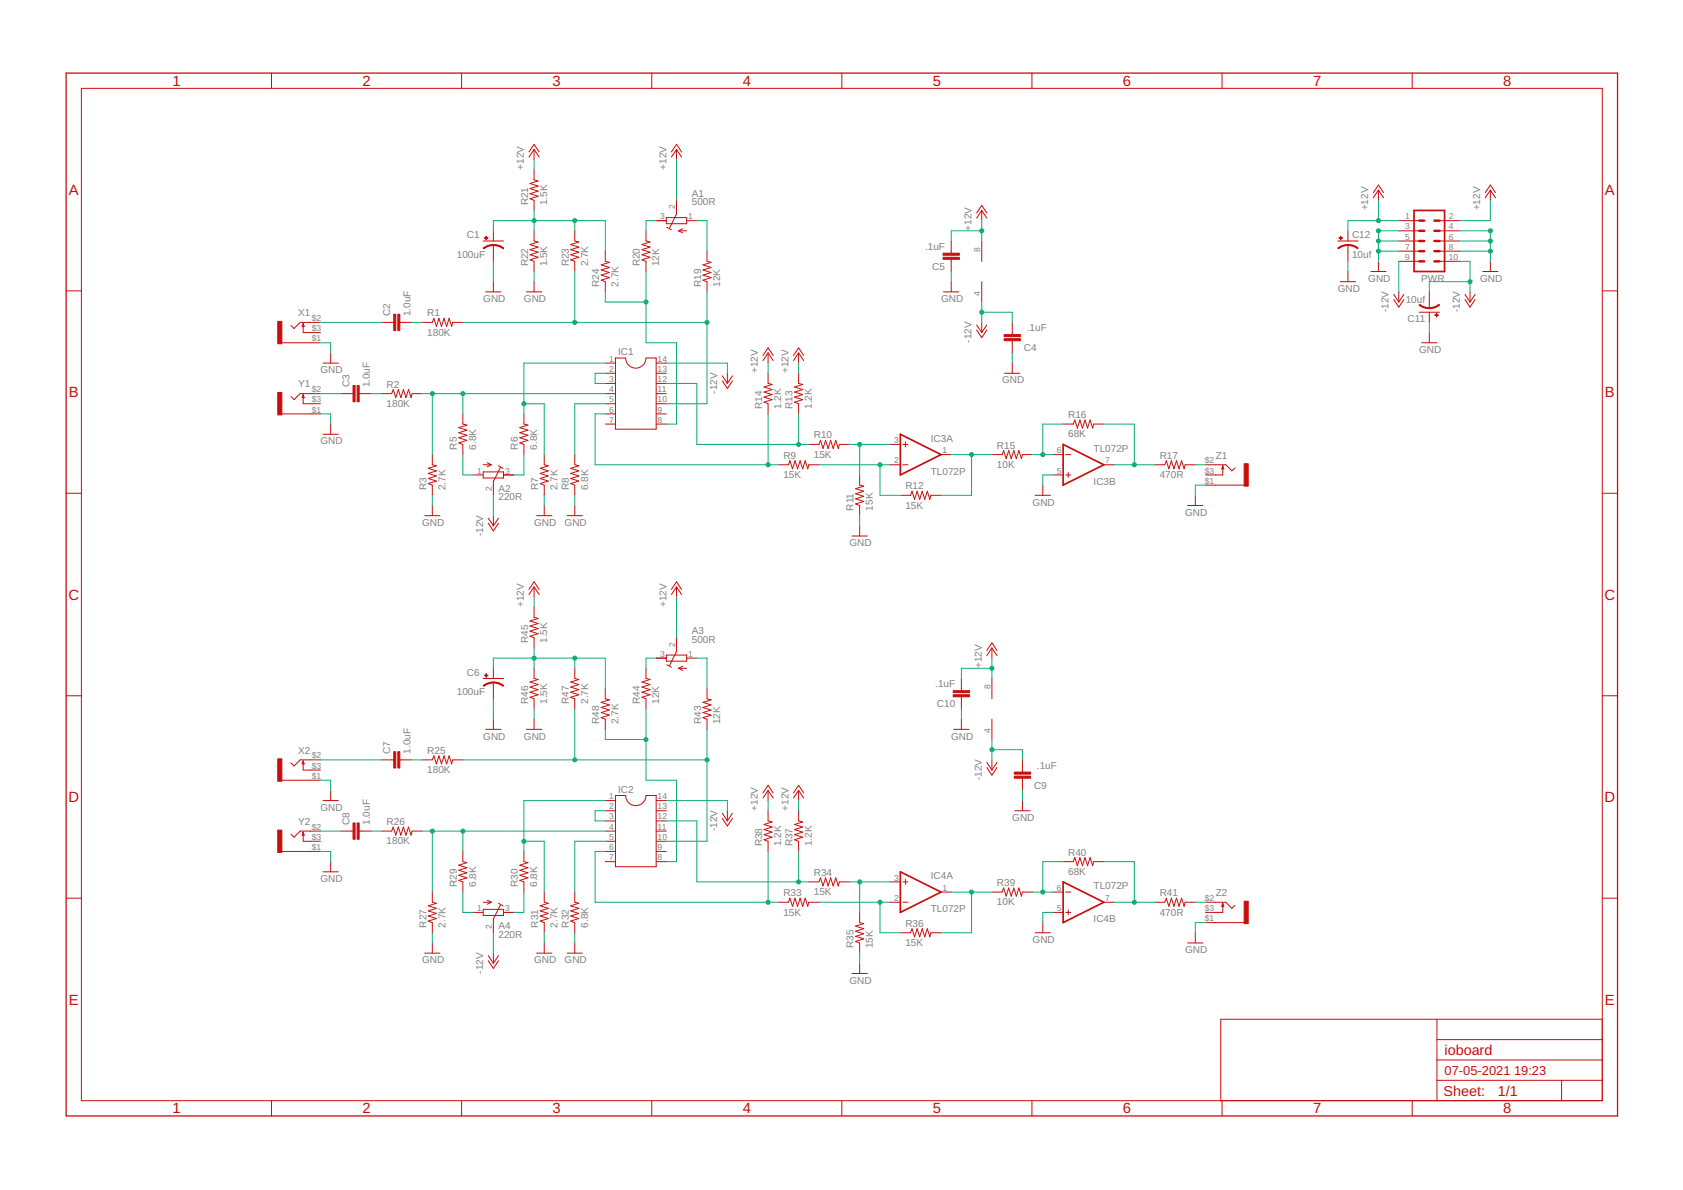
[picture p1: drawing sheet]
<svg xmlns="http://www.w3.org/2000/svg" width="420mm" height="297mm" viewBox="0 0 420 297" stroke-linecap="round" stroke-linejoin="round" font-family="sans-serif">
<g fill="none" stroke="#c90d0c" stroke-width=".25">
<path d="M67.8 18.2v3.9M115.2 18.2v3.9M162.7 18.2v3.9M210.2 18.2v3.9M257.6 18.2v3.9M305.1 18.2v3.9M352.6 18.2v3.9M20.3 22.1h379.7v252.6h-379.7zM132.1 37.9l1.2-1.9 1.3 1.9M133.3 37.3l1.3 1.9M133.3 37.3l-1.2 1.9M133.3 37.3v2.5"/>
<path d="M167.6 37.9l1.3-1.9 1.3 1.9M168.9 37.3v2.5M168.9 37.3l1.3 1.9M168.9 37.3l-1.3 1.9M123.2 57.6v2.6M133.3 42.4v2.5l1 .3-2 .6 2 .6-2 .7 2 .6-2 .6 2 .7-2 .6 1 .4v2.5M133.3 57.6v2.6l1 .2-2 .6 2 .7-2 .6 2 .6-2 .7 2 .6-2 .7 1 .3v2.6M143.5 57.6v2.6l1 .2-2 .6 2 .7-2 .6 2 .6-2 .7 2 .6-2 .7 1 .3v2.6M161.3 57.6v2.6l1 .2-2 .6 2 .7-2 .6 2 .6-2 .7 2 .6-2 .7 1 .3v2.6M163.8 55.1h2.5M166.3 54.3h5.1v1.5h-5.1zM166.5 56.7l1.1 .7"/>
<path d="M168.9 50v3.4l-1.8 3.6M169.4 57.6h2M169.4 57.6l1 .5M170.4 57.1l-1 .5M171.4 55.1h2.6M243.8 53.2l1.3-1.9 1.3 1.9M245.1 52.5v2.6M245.1 52.5l1.3 1.9M245.1 52.5l-1.3 1.9M336.5 57.6v2.6M342.9 48.1l1.2-1.9 1.3 1.9M344.1 47.5v2.5"/>
<path d="M344.1 47.5l1.3 1.9M344.1 47.5l-1.2 1.9M349.2 55.1h5.1M349.2 57.6h5.1M359.4 55.1h5M359.4 57.6h5M370.8 48.1l1.3-1.9 1.2 1.9M372.1 47.5v2.5M372.1 47.5l1.2 1.9M372.1 47.5l-1.3 1.9M16.5 72.6h3.8M120.6 60.2h5.1"/>
<path d="M121.3 72.9h3.8M123.2 61.2v4M123.2 70.3v2.6M131.4 72.9h3.8M133.3 70.3v2.6M151.1 62.7v2.5l1 .3-2 .6 2 .7-2 .6 2 .6-2 .7 2 .6-2 .6 1 .4v2.6M176.5 62.7v2.5l1 .3-2 .6 2 .7-2 .6 2 .6-2 .7 2 .6-2 .6 1 .4v2.6M235.6 72.9h3.8M237.5 60.2v3M237.5 64.7v3.1M237.5 70.3v2.6M245.1 60.2v5"/>
<path d="M245.1 70.3v5.1M334 60.2h5M334.6 70.3h3.8M336.5 61.2v4M336.5 67.8v2.5M342.2 67.8h3.8M344.1 65.2v2.6M347.9 73.5l1.3 1.9M347.9 74.8l1.3 1.9 1.3-1.9M349.2 60.2h5.1M349.2 62.7h5.1M349.2 65.2h5.1"/>
<path d="M349.2 72.9v2.5M350.5 73.5l-1.3 1.9M354.3 77.9h5.1M356.8 72.9v4M356.8 77.9v2.6M359.4 60.2h5M359.4 62.7h5M359.4 65.2h5M365.7 73.5l1.3 1.9M365.7 74.8l1.3 1.9 1.3-1.9M367 72.9v2.5M368.3 73.5l-1.3 1.9"/>
<path d="M370.2 67.8h3.8M372.1 65.2v2.6M400 72.6h3.8M70.4 85.6h9.6M75.7 98.5v2.3h4.3M75.7 80.7v2.3h4.3M75.7 80.7l.2 .8h-.5zM75.7 98.5l.2 .8h-.5zM80 98.3h-5.1l-1.5 1.5-.8-.8M80 80.5h-5.1l-1.5 1.5-.8-.8M80.6 90.6h3.9M82.5 88.1v2.5"/>
<path d="M85.1 98.3h3M89.7 98.3h3M95.2 98.3h2.6l.4-1.1 .6 2.1 .6-2.1 .7 2.1 .6-2.1 .6 2.1 .7-2.1 .6 2.1 .3-1h2.5M95.2 80.5h3.1M99.8 80.5h3.1M105.4 80.5h2.5l.4-1 .6 2 .7-2 .6 2 .6-2 .7 2 .6-2 .7 2 .2-1h2.5M151.1 90.6h2.5M151.1 93.2h2.5M151.1 95.7h2.5M151.1 98.3h2.5M153.6 89.4h2.6a2.54 2.54 0 0 0 2.5 2.5 2.54 2.54 0 0 0 2.6-2.5h2.5v17.7h-10.2zM163.8 90.6h2.5"/>
<path d="M163.8 93.2h2.5M163.8 95.7h2.5M163.8 98.3h2.5M180.3 93.8l1.3 1.9M180.3 95.1l1.3 1.9 1.3-1.9M181.6 93.2v2.5M182.9 93.8l-1.3 1.9M190.5 88.7l1.2-1.9 1.3 1.9M191.7 88.1l1.3 1.9M191.7 88.1l-1.2 1.9M191.7 88.1v2.5M191.7 93.2v2.5l1.1 .3-2.1 .6 2.1 .6-2.1 .7 2.1 .6-2.1 .6 2.1 .7-2.1 .6 1 .4v2.5"/>
<path d="M198.1 88.7l1.3-1.9 1.2 1.9M199.4 88.1l1.2 1.9M199.4 88.1l-1.3 1.9M199.4 88.1v2.5M199.4 93.2v2.5l1 .3-2 .6 2 .6-2 .7 2 .6-2 .6 2 .7-2 .6 1 .4v2.5M243.8 81.1l1.3 1.9M243.8 82.4l1.3 1.9 1.3-1.9M245.1 80.5v2.5M246.4 81.1l-1.3 1.9M250.8 93.2h3.8M252.7 80.5v3M252.7 85v3.1"/>
<path d="M252.7 90.6v2.6M354.9 85.6h3.8M356.8 83v2.6M70.4 103.3h9.6M80.6 108.4h3.9M82.5 105.9v2.5M107.9 113.5v2.5l1 .3-2 .6 2 .6-2 .7 2 .6-2 .6 2 .7-2 .6 1 .4v2.5M115.5 103.3v2.6l1.1 .2-2.1 .6 2.1 .7-2.1 .6 2.1 .6-2.1 .7 2.1 .6-2.1 .7 1 .3v2.6M118.1 118.6h2.5M120.6 116h2.1M120.6 117.8h5.1v1.5h-5.1zM121.6 115.5l1.1 .5"/>
<path d="M122.7 116l-1.1 .5M124.4 116.3l1.2 .6M124.9 116.7l-1.7 3.5v3.4M125.7 118.6h2.5M130.8 103.3v2.6l1 .2-2 .6 2 .7-2 .6 2 .6-2 .7 2 .6-2 .7 1 .3v2.6M135.9 113.5v2.5l1 .3-2 .6 2 .6-2 .7 2 .6-2 .6 2 .7-2 .6 1 .4v2.5M143.5 113.5v2.5l1 .3-2 .6 2 .6-2 .7 2 .6-2 .6 2 .7-2 .6 1 .4v2.5M151.1 100.8h2.5M151.1 103.3h2.5M151.1 105.9h2.5M163.8 100.8h2.5M163.8 103.3h2.5"/>
<path d="M163.8 105.9h2.5M194.3 116h2.5l.4-1 .6 2 .7-2 .6 2 .6-2 .7 2 .6-2 .7 2 .2-1h2.5M201.9 110.9h2.5l.4-1 .7 2.1 .6-2.1 .6 2.1 .7-2.1 .6 2.1 .6-2.1 .7 2.1 .2-1.1h2.6M214.6 118.6v2.5l1 .2-2 .7 2 .6-2 .7 2 .6-2 .6 2 .7-2 .6 1 .4v2.5M222.2 116h2.6M222.2 110.9h2.6M225.4 116h1.3M225.4 110.9h1.3M226 110.3v1.3M234.9 113.5h2.6M247.6 113.5h2.6l.3-1 .7 2 .6-2 .7 2 .6-2 .6 2 .7-2 .6 2 .2-1h2.6M262.9 118.6h2.5"/>
<path d="M262.9 113.5h2.5M265.4 105.9h2.5l.4-1.1 .7 2.1 .6-2.1 .6 2.1 .7-2.1 .6 2.1 .6-2.1 .7 2.1 .2-1h2.6M266 118.6h1.3M266 113.5h1.3M266.7 117.9v1.3M275.6 116h2.5M288.2 116h2.6l.4-1 .6 2 .6-2 .7 2 .6-2 .6 2 .7-2 .6 2 .3-1h2.5M300.9 116h5.1l1.6 1.5 .7-.7M305.3 116.3v2.3h-4.4M305.3 116.3l.2 .7h-.5zM16.5 123.1h3.8M106 128.7h3.8"/>
<path d="M107.9 126.2v2.5M121.9 129.3l1.3 2M121.9 130.6l1.3 1.9 1.2-1.9M123.2 128.7v2.6M124.4 129.3l-1.2 2M134 128.7h3.8M135.9 126.2v2.5M141.6 128.7h3.8M143.5 126.2v2.5M212.7 133.8h3.8M214.6 131.3v2.5M224.8 123.6h2.5l.4-1 .6 2.1 .7-2.1 .6 2.1 .6-2.1 .7 2.1 .6-2.1 .6 2.1 .3-1.1h2.5"/>
<path d="M258.4 123.6h3.8M260.3 121.1v2.5M296.5 126.2h3.8M298.4 123.6v2.6M300.9 121.1h9.7M400 123.1h3.8M132.1 147.1l1.2-1.9 1.3 1.9M133.3 146.5v2.5M133.3 151.6v2.5l1 .3-2 .6 2 .6-2 .7 2 .6-2 .6 2 .7-2 .6 1 .4v2.5M133.3 146.5l1.3 1.9M133.3 146.5l-1.2 1.9M167.6 147.1l1.3-1.9 1.3 1.9"/>
<path d="M168.9 146.5v2.5M168.9 159.2v3.4l-1.8 3.6M168.9 146.5l1.3 1.9M168.9 146.5l-1.3 1.9M16.5 173.7h3.8M120.6 169.4h5.1M123.2 166.8v2.6M123.2 170.4v4M123.2 179.5v2.6M133.3 166.8v2.6l1 .2-2 .6 2 .7-2 .6 2 .6-2 .7 2 .6-2 .7 1 .3v2.6M133.3 179.5v2.6M143.5 166.8v2.6l1 .2-2 .6 2 .7-2 .6 2 .6-2 .7 2 .6-2 .7 1 .3v2.6"/>
<path d="M151.1 171.9v2.5l1 .3-2 .6 2 .7-2 .6 2 .6-2 .7 2 .6-2 .6 1 .4v2.6M161.3 166.8v2.6l1 .2-2 .6 2 .7-2 .6 2 .6-2 .7 2 .6-2 .7 1 .3v2.6M163.8 164.3h2.5M166.3 163.5h5.1v1.5h-5.1zM166.5 165.9l1.1 .7M169.4 166.8h2M169.4 166.8l1 .5M170.4 166.3l-1 .5M171.4 164.3h2.6M176.5 171.9v2.5l1 .3-2 .6 2 .7-2 .6 2 .6-2 .7 2 .6-2 .6 1 .4v2.6M240 169.4v3M240 173.9v3.1"/>
<path d="M240 179.5v2.6M246.4 162.4l1.2-1.9 1.3 1.9M247.6 161.7v2.6M247.6 169.4v5M247.6 179.5v5.1M247.6 161.7l1.3 1.9M247.6 161.7l-1.2 1.9M400 173.7h3.8M70.4 194.8h9.6M75.7 189.9v2.3h4.3M75.7 189.9l.2 .8h-.5zM80 189.7h-5.1l-1.5 1.5-.8-.8"/>
<path d="M80.6 199.8h3.9M82.5 197.3v2.5M95.2 189.7h3.1M99.8 189.7h3.1M105.4 189.7h2.5l.4-1 .6 2 .7-2 .6 2 .6-2 .7 2 .6-2 .7 2 .2-1h2.5M121.3 182.1h3.8M131.4 182.1h3.8M151.1 199.8h2.5M153.6 198.6h2.6a2.54 2.54 0 0 0 2.5 2.5 2.54 2.54 0 0 0 2.6-2.5h2.5v17.7h-10.2zM163.8 199.8h2.5M190.5 197.9l1.2-1.9 1.3 1.9M191.7 197.3v2.5"/>
<path d="M191.7 197.3l1.3 1.9M191.7 197.3l-1.2 1.9M198.1 197.9l1.3-1.9 1.2 1.9M199.4 197.3v2.5M199.4 197.3l1.2 1.9M199.4 197.3l-1.3 1.9M238.1 182.1h3.8M246.4 190.3l1.2 1.9M246.4 191.6l1.2 1.9 1.3-1.9M247.6 189.7v2.5M248.9 190.3l-1.3 1.9M255.2 189.7v3"/>
<path d="M255.2 194.2v3.1M255.2 199.8v2.6M70.4 212.5h9.6M75.7 207.7v2.3h4.3M75.7 207.7l.2 .8h-.5zM80 207.5h-5.1l-1.5 1.5-.8-.8M80.6 217.6h3.9M82.5 215.1v2.5M85.1 207.5h3M89.7 207.5h3M95.2 207.5h2.6l.4-1.1 .6 2.1 .6-2.1 .7 2.1 .6-2.1 .6 2.1 .7-2.1 .6 2.1 .3-1h2.5M115.5 212.5v2.6l1.1 .2-2.1 .7 2.1 .6-2.1 .6 2.1 .7-2.1 .6 2.1 .6-2.1 .7 1 .3v2.6"/>
<path d="M130.8 212.5v2.6l1 .2-2 .7 2 .6-2 .6 2 .7-2 .6 2 .6-2 .7 1 .3v2.6M151.1 202.4h2.5M151.1 204.9h2.5M151.1 207.5h2.5M151.1 210h2.5M151.1 212.5h2.5M151.1 215.1h2.5M163.8 202.4h2.5M163.8 204.9h2.5M163.8 207.5h2.5M163.8 210h2.5M163.8 212.5h2.5"/>
<path d="M163.8 215.1h2.5M180.3 203l1.3 1.9M180.3 204.3l1.3 1.9 1.3-1.9M181.6 202.4v2.5M182.9 203l-1.3 1.9M191.7 202.4v2.5l1.1 .3-2.1 .6 2.1 .6-2.1 .7 2.1 .6-2.1 .6 2.1 .7-2.1 .6 1 .4v2.5M199.4 202.4v2.5l1 .3-2 .6 2 .6-2 .7 2 .6-2 .6 2 .7-2 .6 1 .4v2.5M226 219.5v1.3M253.3 202.4h3.9M265.4 215.1h2.5l.4-1 .7 2 .6-2 .6 2 .7-2 .6 2 .6-2 .7 2 .2-1h2.6M16.5 224.2h3.8M106 237.9h3.8"/>
<path d="M107.9 222.7v2.5l1 .3-2 .6 2 .6-2 .7 2 .6-2 .6 2 .7-2 .6 1 .4v2.5M107.9 235.4v2.5M118.1 227.8h2.5M120.6 227h5.1v1.5h-5.1zM120.6 225.2h2.1M121.6 224.7l1.1 .5M121.9 238.5l1.3 2M121.9 239.8l1.3 1.9 1.2-1.9M122.7 225.2l-1.1 .5M123.2 237.9v2.6M124.4 238.5l-1.2 2M124.4 225.5l1.2 .6"/>
<path d="M124.9 225.9l-1.7 3.5v3.4M125.7 227.8h2.5M134 237.9h3.8M135.9 222.7v2.5l1 .3-2 .6 2 .6-2 .7 2 .6-2 .6 2 .7-2 .6 1 .4v2.5M135.9 235.4v2.5M141.6 237.9h3.8M143.5 222.7v2.5l1 .3-2 .6 2 .6-2 .7 2 .6-2 .6 2 .7-2 .6 1 .4v2.5M143.5 235.4v2.5M194.3 225.2h2.5l.4-1 .6 2 .7-2 .6 2 .6-2 .7 2 .6-2 .7 2 .2-1h2.5M201.9 220.1h2.5l.4-1 .7 2 .6-2 .6 2 .7-2 .6 2 .6-2 .7 2 .2-1h2.6M214.6 227.8v2.5l1 .2-2 .7 2 .6-2 .7 2 .6-2 .6 2 .7-2 .6 1 .4v2.5M222.2 225.2h2.6"/>
<path d="M222.2 220.1h2.6M224.8 232.8h2.5l.4-1 .6 2 .7-2 .6 2 .6-2 .7 2 .6-2 .6 2 .3-1h2.5M225.4 225.2h1.3M225.4 220.1h1.3M234.9 222.7h2.6M247.6 222.7h2.6l.3-1 .7 2 .6-2 .7 2 .6-2 .6 2 .7-2 .6 2 .2-1h2.6M258.4 232.8h3.8M260.3 230.3v2.5M262.9 227.8h2.5M262.9 222.7h2.5M266 227.8h1.3M266 222.7h1.3"/>
<path d="M266.7 227.1v1.3M275.6 225.2h2.5M288.2 225.2h2.6l.4-1 .6 2 .6-2 .7 2 .6-2 .6 2 .7-2 .6 2 .3-1h2.5M296.5 235.4h3.8M298.4 232.8v2.6M300.9 225.2h5.1l1.6 1.5 .7-.7M300.9 230.3h9.7M305.3 225.5v2.3h-4.4M305.3 225.5l.2 .7h-.5zM400 224.2h3.8M212.7 243h3.8M214.6 240.5v2.5"/>
<path d="M358.7 254.4v20.3M358.7 259.5h41.3M400 254.4h-95.2v20.3M67.8 274.7v3.9M115.2 274.7v3.9M162.7 274.7v3.9M210.2 274.7v3.9M257.6 274.7v3.9M305.1 274.7v3.9M352.6 274.7v3.9M358.7 269.7h41.3M358.7 264.6h41.3"/>
<path d="M389.8 269.7v5"/>
</g>
<g fill="#c90d0c" stroke="#c90d0c" stroke-width=".25">
<path d="M310.6 115.8h1v5.5h-1z"/>
<path d="M69.3 80.2h1.1v5.6h-1.1z"/>
<path d="M69.3 98h1.1v5.6h-1.1z"/>
<path d="M120.9 59.4h.9v.1h-.9z"/>
<path d="M121.3 59h.1v.9h-.1z"/>
<path d="M99.3 78.4h.5v4.1h-.5z"/>
<path d="M98.3 78.4h.5v4.1h-.5z"/>
<path d="M89.2 96.2h.5v4.1h-.5z"/>
<path d="M88.1 96.2h.5v4.1h-.5z"/>
<path d="M250.7 83.5h4v.5h-4z"/>
<path d="M250.7 84.5h4v.5h-4z"/>
<path d="M235.4 63.2h4.1v.5h-4.1z"/>
<path d="M235.4 64.2h4.1v.5h-4.1z"/>
<path d="M310.6 225h1v5.5h-1z"/>
<path d="M69.3 189.4h1.1v5.6h-1.1z"/>
<path d="M69.3 207.2h1.1v5.6h-1.1z"/>
<path d="M120.9 168.6h.9v.1h-.9z"/>
<path d="M121.3 168.2h.1v.9h-.1z"/>
<path d="M99.3 187.6h.5v4.1h-.5z"/>
<path d="M98.3 187.6h.5v4.1h-.5z"/>
<path d="M89.2 205.4h.5v4.1h-.5z"/>
<path d="M88.1 205.4h.5v4.1h-.5z"/>
<path d="M253.2 192.7h4.1v.5h-4.1z"/>
<path d="M253.2 193.7h4.1v.5h-4.1z"/>
<path d="M238 172.4h4v.5h-4z"/>
<path d="M238 173.4h4v.5h-4z"/>
<path d="M358.2 78.6h.9v.1h-.9z"/>
<path d="M358.6 78.2h.1v.9h-.1z"/>
<path d="M334.3 59.4h.9v.1h-.9z"/>
<path d="M334.6 59h.2v.9h-.2z"/>
</g>
<g fill="#c90d0c" stroke="#c90d0c" stroke-width=".25">
<path d="M123.2 61l1.3 .2 1.3 .7-.2 .2-.9-.5-1.5-.3z" fill-rule="evenodd"/>
<path d="M120.6 61.9l1.2-.6 1.4-.3v.3l-1 .1-1.4 .7z" fill-rule="evenodd"/>
<path d="M123.2 170.2l1.3 .2 1.3 .7-.2 .2-1.4-.7-1-.1z" fill-rule="evenodd"/>
<path d="M120.6 171.1l1.2-.6 1.4-.3v.3l-1 .1-1.4 .7z" fill-rule="evenodd"/>
<path d="M354.4 76l.9 .5 1.5 .3v.2l-1.8-.4-.7-.4z" fill-rule="evenodd"/>
<path d="M356.8 76.8l1.5-.3 .9-.5 .2 .2-1.2 .6-1.4 .2z" fill-rule="evenodd"/>
<path d="M336.5 61l1.4 .2 1.2 .7-.2 .2-.9-.5-1.5-.3z" fill-rule="evenodd"/>
<path d="M334 61.9l1.2-.6 1.3-.3v.3l-1 .1-1.4 .7z" fill-rule="evenodd"/>
</g>
<path d="M353 52.5h7.6v15.3h-7.6zM224.8 108.4l10.1 5.1-10.1 5.1zM265.4 110.9l10.2 5.1-10.2 5.1zM224.8 217.6l10.1 5.1-10.1 5.1zM265.4 220.1l10.2 5.1-10.2 5.1z" fill="none" stroke="#c90d0c" stroke-width=".42"/>
<path d="M16.5 18.2h387.3v260.4h-387.3z" fill="none" stroke="#c90d0c" stroke-width=".32"/>
<path d="M354.3 57.6h1.3M354.3 55.1h1.3M358.1 57.6h1.3M358.1 55.1h1.3M354.3 65.2h1.3M354.3 62.7h1.3M354.3 60.2h1.3M358.1 65.2h1.3M358.1 62.7h1.3M358.1 60.2h1.3" fill="none" stroke="#c90d0c" stroke-width=".61"/>
<g fill="none" stroke="#0dab76" stroke-width=".25">
<path d="M133.3 39.8v2.6M168.9 39.8v10.2M123.2 57.6v-2.5h27.9v7.6M133.3 52.5v5.1M143.5 55.1v2.5M163.8 55.1h-2.5v2.5M174 55.1h2.5v7.6M245.1 57.6h-7.6v2.6M245.1 55.1v5.1M344.1 50v5.1M349.2 57.6h-5.1v7.6M349.2 55.1h-12.7v2.5"/>
<path d="M364.4 57.6h7.7v7.6M372.1 50v5.1h-7.7M123.2 65.2v5.1M133.3 67.8v2.5M143.5 67.8v12.7M151.1 72.9v2.5h10.2M161.3 67.8v17.8h7.6v20.3h-2.6M176.5 72.9v27.9h-10.2M237.5 67.8v2.5M245.1 77.9h7.6v2.6M245.1 75.4v5.1M336.5 65.2v2.6"/>
<path d="M344.1 62.7h5.1M344.1 60.2h5.1M349.2 65.2v7.7M364.4 62.7h7.7M364.4 60.2h7.7M364.4 65.2h2.6v7.7M367 70.3h-10.2v2.6M80 85.6h2.5v2.5M80 80.5h15.2M80 98.3h5.1M92.7 98.3h2.5M102.9 80.5h2.5"/>
<path d="M105.4 98.3h45.7M107.9 98.3v15.2M115.5 80.5h61M115.5 98.3v5M151.1 93.2h-2.5v2.5h2.5M151.1 90.6h-20.3v12.7M166.3 95.7h7.7v15.2h27.9M166.3 90.6h15.3v2.6M191.7 90.6v2.6M199.4 90.6v2.6M252.7 88.1v2.5M356.8 80.5v2.5"/>
<path d="M80 103.3h2.5v2.6M115.5 113.5v5.1h2.6M130.8 100.8h5.1v12.7M130.8 113.5v5.1h-2.6M151.1 103.3h-2.5v12.7h45.7M151.1 100.8h-7.6v12.7M191.7 103.3v12.7M199.4 103.3v7.6M204.4 116h17.8M212.1 110.9h10.1M214.6 110.9v7.7M219.7 116v7.6h5.1"/>
<path d="M237.5 113.5h10.1M242.5 113.5v10.1h-7.6M257.8 113.5h5.1M262.9 118.6h-2.6v2.5M265.4 105.9h-5.1v7.6M275.6 105.9h7.6v10.1M278.1 116h10.1M298.4 116h2.5M107.9 123.6v2.6M123.2 123.6v5.1M135.9 123.6v2.6M143.5 123.6v2.6"/>
<path d="M214.6 128.7v2.6M300.9 121.1h-2.5v2.5M133.3 149v2.6M168.9 149v10.2M123.2 166.8v-2.5h27.9v7.6M123.2 174.4v5.1M133.3 161.7v5.1M133.3 177v2.5M143.5 164.3v2.5M143.5 177v12.7M161.3 177v17.8h7.6v20.3h-2.6M163.8 164.3h-2.5v2.5"/>
<path d="M174 164.3h2.5v7.6M240 177v2.5M247.6 166.8h-7.6v2.6M247.6 164.3v5.1M80 194.8h2.5v2.5M80 189.7h15.2M102.9 189.7h2.5M115.5 189.7h61M151.1 199.8h-20.3v12.7M151.1 182.1v2.5h10.2M166.3 199.8h15.3v2.6M176.5 182.1v27.9h-10.2"/>
<path d="M191.7 199.8v2.6M199.4 199.8v2.6M247.6 187.1h7.6v2.6M247.6 184.6v5.1M255.2 197.3v2.5M80 212.5h2.5v2.6M80 207.5h5.1M92.7 207.5h2.5M105.4 207.5h45.7M107.9 207.5v15.2M115.5 207.5v5M130.8 210h5.1v12.7"/>
<path d="M151.1 210h-7.6v12.7M151.1 212.5h-2.5v12.7h45.7M151.1 202.4h-2.5v2.5h2.5M166.3 204.9h7.7v15.2h27.9M191.7 212.5v12.7M199.4 212.5v7.6M265.4 215.1h-5.1v7.6M275.6 215.1h7.6v10.1M107.9 232.8v2.6M115.5 222.7v5.1h2.6M123.2 232.8v5.1M130.8 222.7v5.1h-2.6"/>
<path d="M135.9 232.8v2.6M143.5 232.8v2.6M204.4 225.2h17.8M212.1 220.1h10.1M214.6 220.1v7.7M214.6 237.9v2.6M219.7 225.2v7.6h5.1M237.5 222.7h10.1M242.5 222.7v10.1h-7.6M257.8 222.7h5.1M262.9 227.8h-2.6v2.5M278.1 225.2h10.1"/>
<path d="M298.4 225.2h2.5M300.9 230.3h-2.5v2.5"/>
</g>
<g fill="#0dab76" stroke="#0dab76" stroke-width=".25">
<circle cx="372.1" cy="62.7" r=".51"/>
<circle cx="372.1" cy="60.2" r=".51"/>
<circle cx="372.1" cy="57.6" r=".51"/>
<circle cx="344.1" cy="62.7" r=".51"/>
<circle cx="344.1" cy="60.2" r=".51"/>
<circle cx="344.1" cy="57.6" r=".51"/>
<circle cx="107.9" cy="98.3" r=".51"/>
<circle cx="115.5" cy="98.3" r=".51"/>
<circle cx="245.1" cy="77.9" r=".51"/>
<circle cx="247.6" cy="187.1" r=".51"/>
<circle cx="367" cy="70.3" r=".51"/>
<circle cx="130.8" cy="100.8" r=".51"/>
<circle cx="191.7" cy="116" r=".51"/>
<circle cx="219.7" cy="116" r=".51"/>
<circle cx="199.4" cy="110.9" r=".51"/>
<circle cx="214.6" cy="110.9" r=".51"/>
<circle cx="242.5" cy="113.5" r=".51"/>
<circle cx="245.1" cy="57.6" r=".51"/>
<circle cx="247.6" cy="166.8" r=".51"/>
<circle cx="344.1" cy="55.1" r=".51"/>
<circle cx="260.3" cy="113.5" r=".51"/>
<circle cx="283.2" cy="116" r=".51"/>
<circle cx="161.3" cy="75.4" r=".51"/>
<circle cx="176.5" cy="80.5" r=".51"/>
<circle cx="143.5" cy="80.5" r=".51"/>
<circle cx="133.3" cy="55.1" r=".51"/>
<circle cx="143.5" cy="55.1" r=".51"/>
<circle cx="107.9" cy="207.5" r=".51"/>
<circle cx="115.5" cy="207.5" r=".51"/>
<circle cx="130.8" cy="210" r=".51"/>
<circle cx="191.7" cy="225.2" r=".51"/>
<circle cx="219.7" cy="225.2" r=".51"/>
<circle cx="199.4" cy="220.1" r=".51"/>
<circle cx="214.6" cy="220.1" r=".51"/>
<circle cx="242.5" cy="222.7" r=".51"/>
<circle cx="260.3" cy="222.7" r=".51"/>
<circle cx="283.2" cy="225.2" r=".51"/>
<circle cx="161.3" cy="184.6" r=".51"/>
<circle cx="176.5" cy="189.7" r=".51"/>
<circle cx="143.5" cy="189.7" r=".51"/>
<circle cx="133.3" cy="164.3" r=".51"/>
<circle cx="143.5" cy="164.3" r=".51"/>
</g>
<g font-size="3.7" fill="#c90d0c">
<text x="43" y="21.4">1</text>
<text x="90.5" y="21.4">2</text>
<text x="138" y="21.4">3</text>
<text x="185.4" y="21.4">4</text>
<text x="232.9" y="21.4">5</text>
<text x="280.3" y="21.4">6</text>
<text x="327.8" y="21.4">7</text>
<text x="375.3" y="21.4">8</text>
<text x="17.2" y="48.6">A</text>
<text x="400.7" y="48.6">A</text>
<text x="17.2" y="99.2">B</text>
<text x="400.7" y="99.2">B</text>
<text x="17.1" y="149.7">C</text>
<text x="400.6" y="149.7">C</text>
<text x="17.1" y="200.2">D</text>
<text x="400.6" y="200.2">D</text>
<text x="17.2" y="250.8">E</text>
<text x="400.7" y="250.8">E</text>
<text x="43" y="277.9">1</text>
<text x="90.5" y="277.9">2</text>
<text x="138" y="277.9">3</text>
<text x="185.4" y="277.9">4</text>
<text x="232.9" y="277.9">5</text>
<text x="280.3" y="277.9">6</text>
<text x="327.8" y="277.9">7</text>
<text x="375.3" y="277.9">8</text>
</g>
<g font-size="3.6" fill="#c90d0c">
<text x="360.6" y="263.3">ioboard</text>
<text x="360.4" y="273.6">Sheet:</text>
<text x="374" y="273.5">1/1</text>
</g>
<g font-size="3.2" fill="#c90d0c">
<text x="360.6" y="268.4">07-05-2021</text>
<text x="378" y="268.4">19:23</text>
</g>
<g font-size="2.5" fill="#808080">
<text x="130.8" y="42.4" transform="rotate(-90 130.8 42.4)">+12V</text>
<text x="166.4" y="42.4" transform="rotate(-90 166.4 42.4)">+12V</text>
<text x="131.8" y="51.3" transform="rotate(-90 131.8 51.3)">R21</text>
<text x="136.6" y="51.3" transform="rotate(-90 136.6 51.3)">1.5K</text>
<text x="172.7" y="51.3">500R</text>
<text x="172.7" y="49.1">A1</text>
<text x="341.6" y="52.5" transform="rotate(-90 341.6 52.5)">+12V</text>
<text x="369.5" y="52.5" transform="rotate(-90 369.5 52.5)">+12V</text>
<text x="116.6" y="59.5">C1</text>
<text x="242.5" y="57.6" transform="rotate(-90 242.5 57.6)">+12V</text>
<text x="337.5" y="59.5">C12</text>
<text x="114" y="64.3">100uF</text>
<text x="230.9" y="62.3">.1uF</text>
<text x="337.5" y="64.3">10uf</text>
<text x="131.8" y="66.5" transform="rotate(-90 131.8 66.5)">R22</text>
<text x="136.6" y="66.5" transform="rotate(-90 136.6 66.5)">1.5K</text>
<text x="142" y="66.5" transform="rotate(-90 142 66.5)">R23</text>
<text x="146.8" y="66.5" transform="rotate(-90 146.8 66.5)">2.7K</text>
<text x="149.6" y="71.6" transform="rotate(-90 149.6 71.6)">R24</text>
<text x="154.4" y="71.6" transform="rotate(-90 154.4 71.6)">2.7K</text>
<text x="159.8" y="66.5" transform="rotate(-90 159.8 66.5)">R20</text>
<text x="164.6" y="66.5" transform="rotate(-90 164.6 66.5)">12K</text>
<text x="175" y="71.6" transform="rotate(-90 175 71.6)">R19</text>
<text x="179.8" y="71.6" transform="rotate(-90 179.8 71.6)">12K</text>
<text x="232.7" y="67.4">C5</text>
<text x="341.6" y="70.3">GND</text>
<text x="354.8" y="70.3">PWR</text>
<text x="369.5" y="70.3">GND</text>
<text x="120.6" y="75.4">GND</text>
<text x="130.8" y="75.4">GND</text>
<text x="234.9" y="75.4">GND</text>
<text x="334" y="72.8">GND</text>
<text x="346.7" y="77.9" transform="rotate(-90 346.7 77.9)">-12V</text>
<text x="350.9" y="75.5">10uf</text>
<text x="364.4" y="77.9" transform="rotate(-90 364.4 77.9)">-12V</text>
<text x="74.4" y="78.9">X1</text>
<text x="97.4" y="78.9" transform="rotate(-90 97.4 78.9)">C2</text>
<text x="102.5" y="78.9" transform="rotate(-90 102.5 78.9)">1.0uF</text>
<text x="106.7" y="83.8">180K</text>
<text x="106.7" y="79">R1</text>
<text x="256.3" y="82.6">.1uF</text>
<text x="351.4" y="80.3">C11</text>
<text x="154.3" y="88.7">IC1</text>
<text x="242.5" y="85.5" transform="rotate(-90 242.5 85.5)">-12V</text>
<text x="255.6" y="87.7">C4</text>
<text x="354.3" y="88.1">GND</text>
<text x="80" y="93.2">GND</text>
<text x="189.2" y="93.2" transform="rotate(-90 189.2 93.2)">+12V</text>
<text x="196.8" y="93.2" transform="rotate(-90 196.8 93.2)">+12V</text>
<text x="250.2" y="95.7">GND</text>
<text x="74.4" y="96.7">Y1</text>
<text x="87.2" y="96.7" transform="rotate(-90 87.2 96.7)">C3</text>
<text x="92.3" y="96.7" transform="rotate(-90 92.3 96.7)">1.0uF</text>
<text x="96.5" y="101.5">180K</text>
<text x="96.5" y="96.7">R2</text>
<text x="179.1" y="98.2" transform="rotate(-90 179.1 98.2)">-12V</text>
<text x="190.3" y="102.1" transform="rotate(-90 190.3 102.1)">R14</text>
<text x="195.1" y="102.1" transform="rotate(-90 195.1 102.1)">1.2K</text>
<text x="197.9" y="102.1" transform="rotate(-90 197.9 102.1)">R13</text>
<text x="202.7" y="102.1" transform="rotate(-90 202.7 102.1)">1.2K</text>
<text x="266.7" y="104.4">R16</text>
<text x="80" y="110.9">GND</text>
<text x="114.1" y="112.2" transform="rotate(-90 114.1 112.2)">R5</text>
<text x="118.9" y="112.2" transform="rotate(-90 118.9 112.2)">6.8K</text>
<text x="129.3" y="112.2" transform="rotate(-90 129.3 112.2)">R6</text>
<text x="134.1" y="112.2" transform="rotate(-90 134.1 112.2)">6.8K</text>
<text x="203.2" y="109.4">R10</text>
<text x="232.4" y="110.3">IC3A</text>
<text x="248.9" y="112">R15</text>
<text x="266.7" y="109.2">68K</text>
<text x="273" y="112.7">TL072P</text>
<text x="195.6" y="119.3">15K</text>
<text x="195.6" y="114.5">R9</text>
<text x="203.2" y="114.2">15K</text>
<text x="232.4" y="118.6">TL072P</text>
<text x="248.9" y="116.8">10K</text>
<text x="289.5" y="119.3">470R</text>
<text x="289.5" y="114.5">R17</text>
<text x="303.5" y="114.5">Z1</text>
<text x="106.4" y="122.4" transform="rotate(-90 106.4 122.4)">R3</text>
<text x="111.2" y="122.4" transform="rotate(-90 111.2 122.4)">2.7K</text>
<text x="124.4" y="124.9">220R</text>
<text x="124.4" y="122.8">A2</text>
<text x="134.4" y="122.4" transform="rotate(-90 134.4 122.4)">R7</text>
<text x="139.2" y="122.4" transform="rotate(-90 139.2 122.4)">2.7K</text>
<text x="142" y="122.4" transform="rotate(-90 142 122.4)">R8</text>
<text x="146.8" y="122.4" transform="rotate(-90 146.8 122.4)">6.8K</text>
<text x="226" y="122.1">R12</text>
<text x="273" y="121">IC3B</text>
<text x="105.4" y="131.3">GND</text>
<text x="133.3" y="131.3">GND</text>
<text x="141" y="131.3">GND</text>
<text x="213.1" y="127.4" transform="rotate(-90 213.1 127.4)">R11</text>
<text x="217.9" y="127.4" transform="rotate(-90 217.9 127.4)">15K</text>
<text x="226" y="126.9">15K</text>
<text x="257.8" y="126.2">GND</text>
<text x="295.9" y="128.7">GND</text>
<text x="120.6" y="133.8" transform="rotate(-90 120.6 133.8)">-12V</text>
<text x="212.1" y="136.3">GND</text>
<text x="130.8" y="151.6" transform="rotate(-90 130.8 151.6)">+12V</text>
<text x="166.4" y="151.6" transform="rotate(-90 166.4 151.6)">+12V</text>
<text x="131.8" y="160.5" transform="rotate(-90 131.8 160.5)">R45</text>
<text x="136.6" y="160.5" transform="rotate(-90 136.6 160.5)">1.5K</text>
<text x="172.7" y="160.5">500R</text>
<text x="172.7" y="158.3">A3</text>
<text x="245.1" y="166.8" transform="rotate(-90 245.1 166.8)">+12V</text>
<text x="114" y="173.5">100uF</text>
<text x="116.6" y="168.7">C6</text>
<text x="233.5" y="171.5">.1uF</text>
<text x="131.8" y="175.7" transform="rotate(-90 131.8 175.7)">R46</text>
<text x="136.6" y="175.7" transform="rotate(-90 136.6 175.7)">1.5K</text>
<text x="142" y="175.7" transform="rotate(-90 142 175.7)">R47</text>
<text x="146.8" y="175.7" transform="rotate(-90 146.8 175.7)">2.7K</text>
<text x="159.8" y="175.7" transform="rotate(-90 159.8 175.7)">R44</text>
<text x="164.6" y="175.7" transform="rotate(-90 164.6 175.7)">12K</text>
<text x="233.9" y="176.6">C10</text>
<text x="120.6" y="184.6">GND</text>
<text x="130.8" y="184.6">GND</text>
<text x="149.6" y="180.8" transform="rotate(-90 149.6 180.8)">R48</text>
<text x="154.4" y="180.8" transform="rotate(-90 154.4 180.8)">2.7K</text>
<text x="175" y="180.8" transform="rotate(-90 175 180.8)">R43</text>
<text x="179.8" y="180.8" transform="rotate(-90 179.8 180.8)">12K</text>
<text x="237.5" y="184.6">GND</text>
<text x="74.4" y="188.1">X2</text>
<text x="97.4" y="188.1" transform="rotate(-90 97.4 188.1)">C7</text>
<text x="102.5" y="188.1" transform="rotate(-90 102.5 188.1)">1.0uF</text>
<text x="106.7" y="188.2">R25</text>
<text x="258.9" y="191.8">.1uF</text>
<text x="106.7" y="193">180K</text>
<text x="154.3" y="197.9">IC2</text>
<text x="245.1" y="194.7" transform="rotate(-90 245.1 194.7)">-12V</text>
<text x="258.1" y="196.9">C9</text>
<text x="80" y="202.4">GND</text>
<text x="189.2" y="202.4" transform="rotate(-90 189.2 202.4)">+12V</text>
<text x="196.8" y="202.4" transform="rotate(-90 196.8 202.4)">+12V</text>
<text x="74.4" y="205.9">Y2</text>
<text x="87.2" y="205.9" transform="rotate(-90 87.2 205.9)">C8</text>
<text x="92.3" y="205.9" transform="rotate(-90 92.3 205.9)">1.0uF</text>
<text x="96.5" y="205.9">R26</text>
<text x="179.1" y="207.4" transform="rotate(-90 179.1 207.4)">-12V</text>
<text x="252.7" y="204.9">GND</text>
<text x="96.5" y="210.7">180K</text>
<text x="190.3" y="211.3" transform="rotate(-90 190.3 211.3)">R38</text>
<text x="195.1" y="211.3" transform="rotate(-90 195.1 211.3)">1.2K</text>
<text x="197.9" y="211.3" transform="rotate(-90 197.9 211.3)">R37</text>
<text x="202.7" y="211.3" transform="rotate(-90 202.7 211.3)">1.2K</text>
<text x="266.7" y="213.6">R40</text>
<text x="80" y="220.1">GND</text>
<text x="114.1" y="221.4" transform="rotate(-90 114.1 221.4)">R29</text>
<text x="118.9" y="221.4" transform="rotate(-90 118.9 221.4)">6.8K</text>
<text x="129.3" y="221.4" transform="rotate(-90 129.3 221.4)">R30</text>
<text x="134.1" y="221.4" transform="rotate(-90 134.1 221.4)">6.8K</text>
<text x="203.2" y="218.6">R34</text>
<text x="232.4" y="219.5">IC4A</text>
<text x="248.9" y="221.2">R39</text>
<text x="266.7" y="218.4">68K</text>
<text x="273" y="221.9">TL072P</text>
<text x="195.6" y="223.7">R33</text>
<text x="203.2" y="223.4">15K</text>
<text x="232.4" y="227.8">TL072P</text>
<text x="248.9" y="226">10K</text>
<text x="289.5" y="223.7">R41</text>
<text x="303.5" y="223.7">Z2</text>
<text x="106.4" y="231.6" transform="rotate(-90 106.4 231.6)">R27</text>
<text x="111.2" y="231.6" transform="rotate(-90 111.2 231.6)">2.7K</text>
<text x="124.4" y="232">A4</text>
<text x="134.4" y="231.6" transform="rotate(-90 134.4 231.6)">R31</text>
<text x="139.2" y="231.6" transform="rotate(-90 139.2 231.6)">2.7K</text>
<text x="142" y="231.6" transform="rotate(-90 142 231.6)">R32</text>
<text x="146.8" y="231.6" transform="rotate(-90 146.8 231.6)">6.8K</text>
<text x="195.6" y="228.5">15K</text>
<text x="226" y="231.3">R36</text>
<text x="273" y="230.2">IC4B</text>
<text x="289.5" y="228.5">470R</text>
<text x="124.4" y="234.1">220R</text>
<text x="213.1" y="236.7" transform="rotate(-90 213.1 236.7)">R35</text>
<text x="217.9" y="236.7" transform="rotate(-90 217.9 236.7)">15K</text>
<text x="226" y="236.1">15K</text>
<text x="257.8" y="235.4">GND</text>
<text x="295.9" y="237.9">GND</text>
<text x="105.4" y="240.5">GND</text>
<text x="120.6" y="243" transform="rotate(-90 120.6 243)">-12V</text>
<text x="133.3" y="240.5">GND</text>
<text x="141" y="240.5">GND</text>
<text x="212.1" y="245.5">GND</text>
</g>
<g font-size="2.1" fill="#808080">
<text x="168.5" y="52.2" transform="rotate(-90 168.5 52.2)">2</text>
<text x="164.8" y="54.7">3</text>
<text x="171.8" y="54.7">1</text>
<text x="350.8" y="54.7">1</text>
<text x="350.8" y="57.3">3</text>
<text x="350.8" y="59.8">5</text>
<text x="361.7" y="54.7">2</text>
<text x="361.7" y="57.3">4</text>
<text x="361.7" y="59.8">6</text>
<text x="244.7" y="62.9" transform="rotate(-90 244.7 62.9)">8</text>
<text x="350.8" y="62.3">7</text>
<text x="350.8" y="64.9">9</text>
<text x="361.7" y="62.3">8</text>
<text x="361.7" y="64.9">10</text>
<text x="244.7" y="73.8" transform="rotate(-90 244.7 73.8)">4</text>
<text x="77.8" y="80.1">$2</text>
<text x="77.8" y="82.7">$3</text>
<text x="77.8" y="85.2">$1</text>
<text x="152.1" y="90.3">1</text>
<text x="152.1" y="92.8">2</text>
<text x="152.1" y="95.4">3</text>
<text x="164.2" y="95.4">12</text>
<text x="164.2" y="92.8">13</text>
<text x="164.2" y="90.3">14</text>
<text x="77.8" y="97.9">$2</text>
<text x="77.8" y="100.4">$3</text>
<text x="152.1" y="97.9">4</text>
<text x="152.1" y="100.4">5</text>
<text x="164.2" y="100.4">10</text>
<text x="164.2" y="97.9">11</text>
<text x="77.8" y="103">$1</text>
<text x="152.1" y="103">6</text>
<text x="152.1" y="105.5">7</text>
<text x="164.2" y="105.5">8</text>
<text x="164.2" y="103">9</text>
<text x="223.2" y="110.6">3</text>
<text x="235.3" y="113.1">1</text>
<text x="263.9" y="113.1">6</text>
<text x="119.1" y="118.2">1</text>
<text x="126.1" y="118.2">3</text>
<text x="223.2" y="115.7">2</text>
<text x="263.9" y="118.2">5</text>
<text x="275.9" y="115.7">7</text>
<text x="300.8" y="115.7">$2</text>
<text x="300.8" y="118.2">$3</text>
<text x="122.8" y="122.6" transform="rotate(-90 122.8 122.6)">2</text>
<text x="300.8" y="120.7">$1</text>
<text x="168.5" y="161.4" transform="rotate(-90 168.5 161.4)">2</text>
<text x="164.8" y="163.9">3</text>
<text x="171.8" y="163.9">1</text>
<text x="247.3" y="172.1" transform="rotate(-90 247.3 172.1)">8</text>
<text x="247.3" y="183" transform="rotate(-90 247.3 183)">4</text>
<text x="77.8" y="189.3">$2</text>
<text x="77.8" y="191.9">$3</text>
<text x="77.8" y="194.4">$1</text>
<text x="152.1" y="199.5">1</text>
<text x="152.1" y="202">2</text>
<text x="164.2" y="202">13</text>
<text x="164.2" y="199.5">14</text>
<text x="77.8" y="207.1">$2</text>
<text x="77.8" y="209.6">$3</text>
<text x="152.1" y="204.6">3</text>
<text x="152.1" y="207.1">4</text>
<text x="152.1" y="209.6">5</text>
<text x="164.2" y="209.6">10</text>
<text x="164.2" y="207.1">11</text>
<text x="164.2" y="204.6">12</text>
<text x="77.8" y="212.2">$1</text>
<text x="152.1" y="212.2">6</text>
<text x="152.1" y="214.7">7</text>
<text x="164.2" y="214.7">8</text>
<text x="164.2" y="212.2">9</text>
<text x="223.2" y="219.8">3</text>
<text x="119.1" y="227.4">1</text>
<text x="126.1" y="227.4">3</text>
<text x="223.2" y="224.9">2</text>
<text x="235.3" y="222.3">1</text>
<text x="263.9" y="227.4">5</text>
<text x="263.9" y="222.3">6</text>
<text x="275.9" y="224.9">7</text>
<text x="300.8" y="224.9">$2</text>
<text x="300.8" y="227.4">$3</text>
<text x="122.8" y="231.8" transform="rotate(-90 122.8 231.8)">2</text>
<text x="300.8" y="229.9">$1</text>
</g>
</svg>
